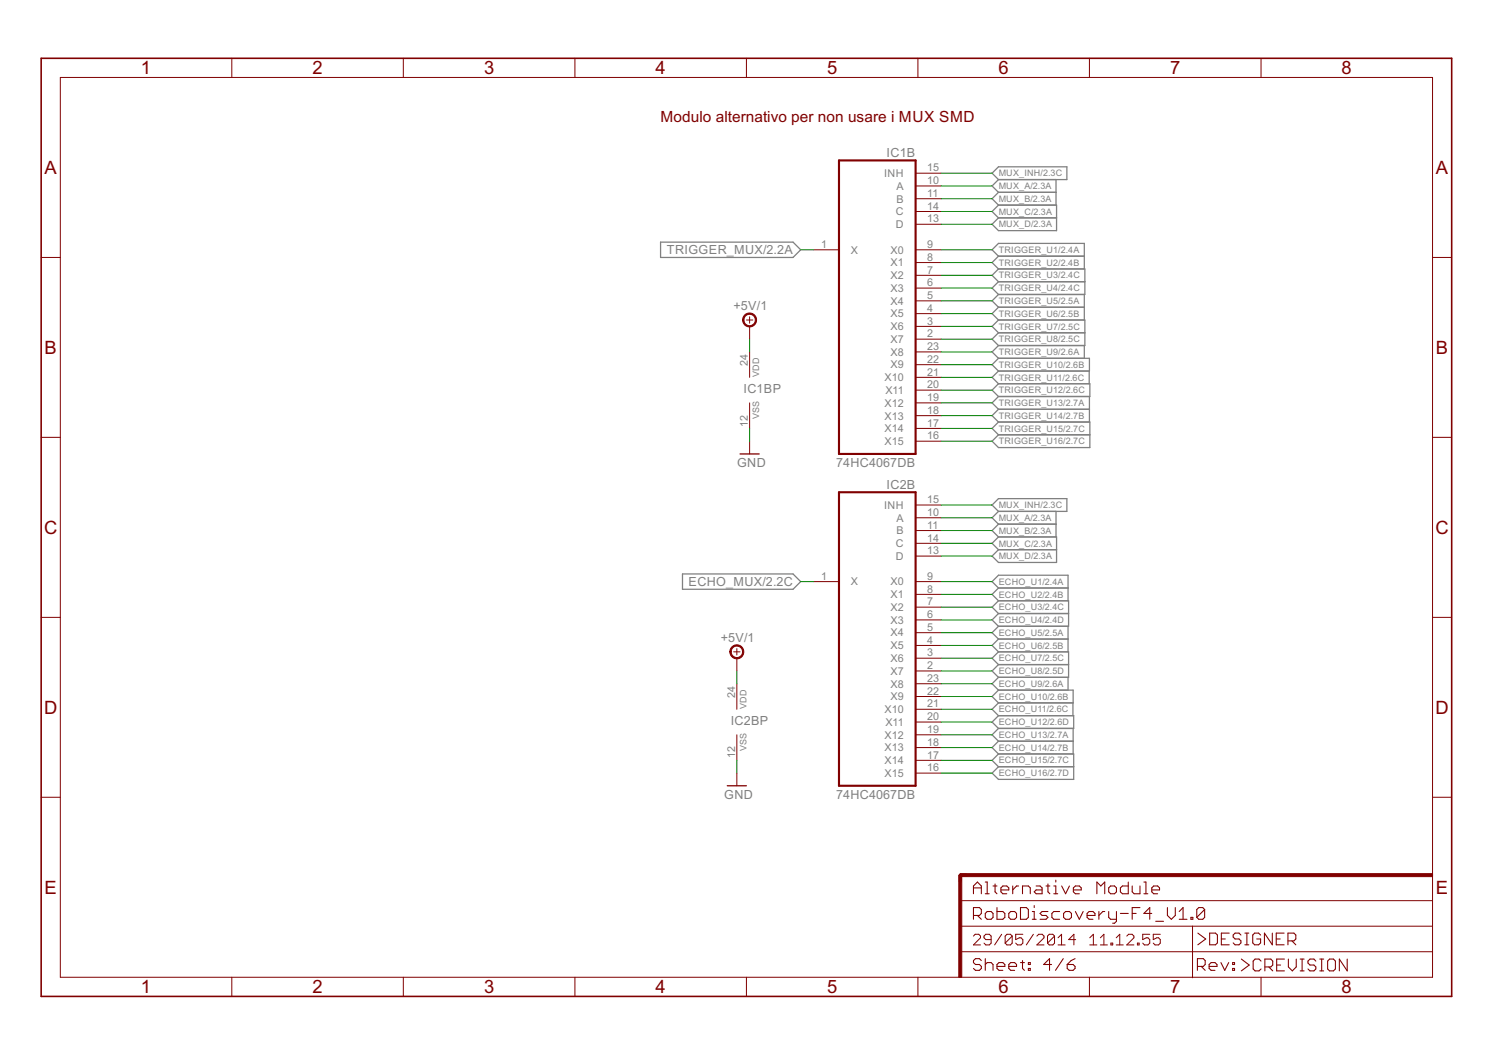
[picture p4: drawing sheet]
<svg xmlns="http://www.w3.org/2000/svg" width="297mm" height="210mm" viewBox="0 0 297 210" stroke-linecap="round" stroke-linejoin="round" font-family="sans-serif">
<g fill="none" stroke="#808080" stroke-width=".25">
<path d="M197.4 34.5l1.2-1.3h13.7v2.5h-13.7zM198.6 38.3l-1.2 1.2 1.2 1.3M198.6 38.3h11.5M198.6 35.7l-1.2 1.3 1.2 1.3M210.1 35.7v5.1M131.4 48.2h26.4l1.5 1.5-1.5 1.5h-26.4zM198.6 51l-1.2-1.3 1.2-1.3h17.1v5.1M198.6 51h17.1M198.6 51l-1.2 1.2 1.2 1.3M198.6 53.5h17.2v5.1h-17.2M198.6 53.5l-1.2 1.3 1.2 1.2M198.6 56h17.2"/>
<path d="M198.6 56l-1.2 1.3 1.2 1.3M198.6 58.6l-1.2 1.3 1.2 1.2M198.6 40.8h11.6v5.1h-11.6l-1.2-1.3 1.2-1.3M198.6 43.3h11.6M198.6 40.8l-1.2 1.3 1.2 1.2M215.7 58.6v5.1M198.6 63.7h17.2v5h-17.2M198.6 76.3l-1.2 1.3 1.2 1.3M198.6 61.1h17.1M198.6 61.1l-1.2 1.3 1.2 1.3M198.6 63.7l-1.2 1.2 1.2 1.3M198.6 66.2h17.2"/>
<path d="M198.6 66.2l-1.2 1.3 1.2 1.2M198.6 68.7l-1.2 1.3 1.2 1.3M198.6 71.3h18.1v2.5h-18.1M198.6 71.3l-1.2 1.3 1.2 1.2M198.6 73.8l-1.2 1.3 1.2 1.2M198.6 76.3h18.2v2.6h-18.2M198.6 78.9l-1.2 1.3 1.2 1.2M215.7 68.7v2.6M216.7 73.8v2.5M216.7 78.9v5.1M198.6 84h18.2v5h-18.2l-1.2-1.2 1.2-1.3M198.6 81.4h18.1"/>
<path d="M198.6 81.4l-1.2 1.3 1.2 1.3M198.6 84l-1.2 1.2 1.2 1.3M198.6 86.5h18.2M135.8 114.2h22l1.5 1.5-1.5 1.5h-22zM197.4 100.5l1.2-1.3h13.7v2.5h-13.7zM198.6 117l-1.2-1.3 1.2-1.3h13.9v5.1M198.6 117h13.9M198.6 117l-1.2 1.3 1.2 1.2M198.6 119.5h14v5.1h-14M198.6 119.5l-1.2 1.3 1.2 1.3M198.6 106.8h11.6v5.1h-11.6l-1.2-1.3 1.2-1.2M198.6 109.4h11.6"/>
<path d="M198.6 106.8l-1.2 1.3 1.2 1.3M198.6 104.3l-1.2 1.3 1.2 1.2M198.6 104.3h11.5M198.6 101.7l-1.2 1.3 1.2 1.3M210.1 101.7v5.1M198.6 122.1h14M198.6 129.7h14v5.1h-14M198.6 122.1l-1.2 1.2 1.2 1.3M198.6 124.6l-1.2 1.3 1.2 1.2M198.6 127.1h13.9M198.6 127.1l-1.2 1.3 1.2 1.3M198.6 129.7l-1.2 1.3 1.2 1.2"/>
<path d="M198.6 132.2h14M198.6 132.2l-1.2 1.3 1.2 1.3M198.6 134.8l-1.2 1.2 1.2 1.3M198.6 137.3h14.9v2.5h-14.9M198.6 137.3l-1.2 1.3 1.2 1.2M198.6 139.8l-1.2 1.3 1.2 1.3M212.5 124.6v5.1M212.5 134.8v2.5M213.5 139.8v2.6M198.6 142.4h15v2.5h-15M198.6 142.4l-1.2 1.3 1.2 1.2M198.6 150h15v5.1h-15l-1.2-1.3 1.2-1.3"/>
<path d="M198.6 144.9l-1.2 1.3 1.2 1.3M198.6 147.5h14.9M198.6 147.5l-1.2 1.2 1.2 1.3M198.6 150l-1.2 1.3 1.2 1.2M198.6 152.5h15M213.5 144.9v5.1"/>
</g>
<path d="M166.9 31.9h15.3v58.4h-15.3zM166.9 97.9h15.3v58.4h-15.3z" fill="none" stroke="#800000" stroke-width=".42"/>
<g fill="none" stroke="#800000" stroke-width=".2">
<path d="M12 15.4h273v179h-273zM46.1 11.6v3.8M80.2 11.6v3.8M114.4 11.6v3.8M148.5 11.6v3.8M182.6 11.6v3.8M216.7 11.6v3.8M250.9 11.6v3.8M182.2 37h5M182.2 39.5h5M182.2 34.5h5M8.2 51.2h3.8"/>
<path d="M161.8 49.7h5.1M182.2 42.1h5M182.2 44.6h5M182.2 49.7h5M182.2 52.2h5M182.2 54.8h5M182.2 57.3h5M182.2 59.9h5M285 51.2h3.8M148.5 63.7h1.3M149.1 63v1.3M149.1 64.9v2.6"/>
<path d="M149.1 70v5.1M182.2 62.4h5M182.2 64.9h5M182.2 67.5h5M182.2 70h5M182.2 72.6h5M182.2 75.1h5M182.2 77.6h5M8.2 87h3.8M149.1 80.2v5M149.1 87.8v2.5M182.2 80.2h5"/>
<path d="M182.2 82.7h5M182.2 85.2h5M182.2 87.8h5M285 87h3.8M161.8 115.7h5.1M182.2 103h5M182.2 105.6h5M182.2 108.1h5M182.2 110.6h5M182.2 115.7h5M182.2 118.3h5M182.2 100.5h5"/>
<path d="M8.2 122.8h3.8M146 129.7h1.2M146.6 129.1v1.2M146.6 131v2.5M146.6 136v5.1M182.2 120.8h5M182.2 123.3h5M182.2 125.9h5M182.2 128.4h5M182.2 131h5M182.2 133.5h5M182.2 136h5"/>
<path d="M182.2 138.6h5M285 122.8h3.8M8.2 158.6h3.8M146.6 146.2v5.1M146.6 153.8v2.5M182.2 141.1h5M182.2 143.7h5M182.2 146.2h5M182.2 148.7h5M182.2 151.3h5M182.2 153.8h5M285 158.6h3.8"/>
<path d="M191.1 179.2h93.9M46.1 194.4v3.8M80.2 194.4v3.8M114.4 194.4v3.8M148.5 194.4v3.8M182.6 194.4v3.8M191.1 189.4h93.9M191.1 184.3h93.9M193.7 186.2l.3-.3h.7l.4 .3v.4l-1.4 1.4h1.4M197.2 186.9h-1.1l-.3-.3v-.4l.3-.3h.7l.4 .3v1.4l-.4 .4h-.7l-.3-.4M199.3 185.9l-1.4 2.1M201.4 186.2v1.4l-.4 .4h-.7l-.3-.4"/>
<path d="M201.4 186.2l-.4-.3h-.7l-.3 .3v1.4M201.4 186.2l-1.4 1.4M203.5 185.9h-1.4v1l.7-.3h.3l.4 .3v.7l-.4 .4h-.7l-.3-.4M205.6 185.9l-1.4 2.1M206.3 186.2l.4-.3h.6l.4 .3v.4l-1.4 1.4h1.4M209.8 186.2v1.4l-.3 .4h-.8l-.3-.4M209.8 186.2l-.3-.3h-.8l-.3 .3v1.4M209.8 186.2l-1.4 1.4M210.5 188h1.4M210.5 186.6l.7-.7v2.1M214 186.9h-1.4l1.1-1v2.1M216.7 194.4v3.8"/>
<path d="M216.8 188h1.4M216.8 186.6l.7-.7v2.1M218.9 188h1.4M218.9 186.6l.7-.7v2.1M221 187.6h.4v.4h-.4zM222.1 188h1.4M222.1 186.6l.7-.7v2.1M224.2 186.2l.3-.3h.7l.4 .3v.4l-1.4 1.4h1.4M226.3 187.6h.3v.4h-.3zM228.7 185.9h-1.3v1l.6-.3h.4l.3 .3v.7l-.3 .4h-.7l-.3-.4M230.8 185.9h-1.4v1l.7-.3h.4l.3 .3v.7l-.3 .4h-.7l-.4-.4M237.3 184.3v10.2"/>
<path d="M250.9 194.4v3.8"/>
</g>
<g fill="#800000" stroke="#800000" stroke-width=".2">
<path d="M190.8 174.1h.5v20.3h-.5z"/>
<path d="M191 173.8h94v.6h-94z"/>
</g>
<path d="M192.3 174.1h-1.2v1.3" fill="none" stroke="#800000" stroke-width=".61"/>
<g fill="none" stroke="#800000" stroke-width=".21">
<path d="M193.7 177.8v-1.5l.8-.8 .7 .8v1.5M193.7 176.7h1.5M196 175.5h.4v2.3M196 177.8h.8M197.6 176.3h.8M198 175.9v1.5l.4 .4M199.1 177.1h1.6v-.4l-.4-.4h-.8l-.4 .4v.7l.4 .4h.8M201.5 176.3v1.5M202.6 176.3h-.4l-.7 .8M203.4 177.8v-1.5h1.2l.4 .4v1.1M206.1 176.3h.8l.4 .4v1.1h-1.2l-.3-.4 .3-.3h1.2M208.1 176.3h.8"/>
<path d="M208.5 175.9v1.5l.4 .4M209.7 177.8h.7M209.7 176.3h.4v1.5M210.1 175.1v.4M211.2 176.3l.8 1.5 .8-1.5M213.6 177.1h1.5v-.4l-.4-.4h-.7l-.4 .4v.7l.4 .4h.7M218.2 177.8v-2.3l.8 .8 .8-.8v2.3M221 176.3h.7l.4 .4v.7l-.4 .4h-.7l-.4-.4v-.7zM224.5 175.5v2.3h-1.2l-.4-.4v-.7l.4-.4h1.2M225.3 176.3v1.1l.3 .4h1.2v-1.5M227.6 175.5h.4v2.3M227.6 177.8h.8"/>
<path d="M229.2 177.1h1.5v-.4l-.4-.4h-.8l-.3 .4v.7l.3 .4h.8M193.7 182.1h1.2l.3-.4v-.7l-.3-.4h-1.2v2.3M194.5 182.1l.7 .8M195.2 191.1l-.3-.4h-.8l-.4 .4v.4l.4 .4h.8l.3 .4v.4l-.3 .4h-.8l-.4-.4M196 181.7l.4-.3h.8l.4 .3v.8l-.4 .4h-.8l-.4-.4zM196 191.9l.4-.4h.8l.4 .4v1.2M196 190.7v2.4M198.4 180.6v2.3h1.1l.4-.4v-.8l-.4-.3h-1.1M198.4 192.3h1.5v-.4l-.4-.4h-.7l-.4 .4v.8l.4 .4h.7M200.7 181.7l.4-.3h.8l.3 .3v.8l-.3 .4h-.8l-.4-.4zM200.7 192.3h1.5v-.4l-.3-.4h-.8l-.4 .4v.8l.4 .4h.8M203 180.6h1.2l.4 .4v1.5l-.4 .4h-1.2z"/>
<path d="M203 191.5h.8M203.4 191.1v1.6l.4 .4M204.6 191.5h.4v.4h-.4zM204.6 192.7h.4v.4h-.4zM205.4 182.9h.7M205.4 181.4h.4v1.5M205.8 180.2v.4M208.5 181.4h-1.2l-.4 .3 .4 .4h.8l.4 .4-.4 .4h-1.2M209.2 191.9h-1.6l1.2-1.2v2.4M210.8 181.4h-1.1l-.4 .3v.8l.4 .4h1.1M211.5 190.7l-1.5 2.4M211.6 181.7l.4-.3h.8l.4 .3v.8l-.4 .4h-.8l-.4-.4z"/>
<path d="M212.3 191.9h1.2l.4 .4v.4l-.4 .4h-.8l-.4-.4zM213.9 190.7l-.8 .4-.8 .8M214 181.4l.7 1.5 .8-1.5M216.3 182.1h1.5v-.4l-.4-.3h-.7l-.4 .3v.8l.4 .4h.7M218.6 181.4v1.5M219.8 181.4h-.4l-.8 .7M220.6 181.4v1.1l.4 .4h1.1M222.1 181.4v1.9l-.4 .4h-.3M222.9 181.7h1.6M225.3 181.7h.7M226.8 180.6h-1.5v2.3M229.2 181.7h-1.6l1.1-1.1v2.3"/>
<path d="M229.9 183.3h1.6M232.3 180.6v1.5l.7 .8 .8-.8v-1.5M234.6 182.9h1.6M234.6 181.4l.8-.8v2.3M236.9 182.5h.4v.4h-.4zM238.2 192.3h1.2l.4-.4v-.8l-.4-.4h-1.2v2.4M238.3 185.7l1.6 1.1-1.6 1.2M239 192.3l.8 .8M239.7 181l-.4-.4h-.8l-.4 .4v1.5M239.7 181v1.5l-.4 .4h-.8l-.4-.4M239.7 181l-1.6 1.5M240.6 192.3h1.5v-.4l-.4-.4h-.7l-.4 .4v.8l.4 .4h.7"/>
<path d="M240.7 185.7h1.1l.4 .3v1.6l-.4 .4h-1.1zM242.9 191.5l.8 1.6 .8-1.6M243 186.8h.8M244.6 185.7h-1.6v2.3h1.6M245.2 191.5h.4v.4h-.4zM245.2 192.7h.4v.4h-.4zM246.9 186l-.4-.3h-.8l-.4 .3v.4l.4 .4h.8l.4 .4v.4l-.4 .4h-.8l-.4-.4M247 190.8l1.5 1.2-1.5 1.2M247.7 188h.8M247.7 185.7h.8M248.1 185.7v2.3M250.8 186l-.4-.3h-.8l-.4 .3v1.6l.4 .4h.8l.4-.4v-.8h-.8"/>
<path d="M250.9 191.2l-.4-.4h-.8l-.4 .4v1.6l.4 .4h.8l.4-.4M251.7 192.4h1.1l.4-.4v-.8l-.4-.4h-1.1v2.4M252.4 192.4l.8 .8M253.1 185.7v2.3l-1.5-2.3v2.3M253.9 186.8h.8M254 192h.8M255.5 185.7h-1.6v2.3h1.6M255.5 190.8h-1.5v2.4h1.5M256.2 187.2h1.2l.4-.4v-.8l-.4-.3h-1.2v2.3M256.3 190.8v1.6l.8 .8 .8-.8v-1.6M257 187.2l.8 .8M258.7 190.8h.8"/>
<path d="M258.7 193.2h.8M259.1 190.8v2.4M261.8 191.2l-.4-.4h-.8l-.4 .4v.4l.4 .4h.8l.4 .4v.4l-.4 .4h-.8l-.4-.4M262.6 190.8h.8M262.6 193.2h.8M263 190.8v2.4M264.5 190.8h.8l.4 .4v1.6l-.4 .4h-.8l-.4-.4v-1.6zM268 190.8v2.4l-1.5-2.4v2.4"/>
</g>
<path d="M8.2 11.6h280.6v186.6h-280.6z" fill="none" stroke="#800000" stroke-width=".32"/>
<g fill="#800000" stroke="#800000" stroke-width=".2">
<path d="M145.6 128.7a1.39 1.39 0 0 1 2.2 .3 1.39 1.39 0 0 1-.8 2 1.39 1.39 0 0 1-1.8-1.3h.3a1.14 1.14 0 0 1 1.5-1.1 1.14 1.14 0 0 1 .3 1.9 1.14 1.14 0 0 1-1.8-.5v-.3h-.3z" fill-rule="evenodd"/>
<path d="M148.1 62.7a1.4 1.4 0 0 1 2.2 .2 1.4 1.4 0 0 1-.8 2.1 1.4 1.4 0 0 1-1.8-1.3h.3a1.14 1.14 0 0 1 1.6-1.1 1.14 1.14 0 0 1 .3 1.9 1.14 1.14 0 0 1-1.9-.6v-.2h-.3z" fill-rule="evenodd"/>
</g>
<path d="M147.2 90.3h3.8M144.7 156.3h3.8" fill="none" stroke="#800000" stroke-width=".25"/>
<g fill="none" stroke="#008000" stroke-width=".2">
<path d="M187.2 39.5h10.2M187.2 37h10.2M187.2 34.5h10.2M159.3 49.7h2.5M187.2 49.7h10.2M187.2 52.2h10.2M187.2 54.8h10.2M187.2 57.3h10.2M187.2 59.9h10.2M187.2 44.6h10.2M187.2 42.1h10.2M149.1 67.5v2.5"/>
<path d="M187.2 62.4h10.2M187.2 64.9h10.2M187.2 67.5h10.2M187.2 70h10.2M187.2 72.6h10.2M187.2 75.1h10.2M187.2 77.6h10.2M149.1 85.2v2.6M187.2 80.2h10.2M187.2 82.7h10.2M187.2 85.2h10.2M187.2 87.8h10.2"/>
<path d="M159.3 115.7h2.5M187.2 115.7h10.2M187.2 118.3h10.2M187.2 110.6h10.2M187.2 108.1h10.2M187.2 105.6h10.2M187.2 103h10.2M187.2 100.5h10.2M146.6 133.5v2.5M187.2 120.8h10.2M187.2 123.3h10.2M187.2 125.9h10.2"/>
<path d="M187.2 128.4h10.2M187.2 131h10.2M187.2 133.5h10.2M187.2 136h10.2M187.2 138.6h10.2M146.6 151.3v2.5M187.2 141.1h10.2M187.2 143.7h10.2M187.2 146.2h10.2M187.2 148.7h10.2M187.2 151.3h10.2M187.2 153.8h10.2"/>
</g>
<g font-size="4.1" fill="#800000">
<text x="28" y="14.8">1</text>
<text x="62.2" y="14.8">2</text>
<text x="96.3" y="14.8">3</text>
<text x="130.4" y="14.8">4</text>
<text x="164.5" y="14.8">5</text>
<text x="198.7" y="14.8">6</text>
<text x="232.8" y="14.8">7</text>
<text x="266.9" y="14.8">8</text>
<text x="8.9" y="34.6">A</text>
<text x="285.7" y="34.6">A</text>
<text x="8.9" y="70.4">B</text>
<text x="285.7" y="70.4">B</text>
<text x="8.8" y="106.2">C</text>
<text x="285.6" y="106.2">C</text>
<text x="8.8" y="142">D</text>
<text x="285.6" y="142">D</text>
<text x="8.9" y="177.8">E</text>
<text x="285.7" y="177.8">E</text>
<text x="28" y="197.6">1</text>
<text x="62.2" y="197.6">2</text>
<text x="96.3" y="197.6">3</text>
<text x="130.4" y="197.6">4</text>
<text x="164.5" y="197.6">5</text>
<text x="198.7" y="197.6">6</text>
<text x="232.8" y="197.6">7</text>
<text x="266.9" y="197.6">8</text>
</g>
<text font-size="3.4" fill="#800000" x="131.4" y="24.3">Modulo alternativo per non usare i MUX SMD</text>
<g font-size="2.8" fill="#808080">
<text x="176.4" y="31.3">IC1B</text>
<text x="132.7" y="50.6">TRIGGER_MUX/2.2A</text>
<text x="146" y="61.8">+5V/1</text>
<text x="147.9" y="78.3">IC1BP</text>
<text x="146.6" y="92.9">GND</text>
<text x="166.4" y="92.9">74HC4067DB</text>
<text x="176.4" y="97.3">IC2B</text>
<text x="137" y="116.6">ECHO_MUX/2.2C</text>
<text x="143.4" y="127.8">+5V/1</text>
<text x="145.4" y="144.3">IC2BP</text>
<text x="144.1" y="158.9">GND</text>
<text x="166.4" y="158.9">74HC4067DB</text>
</g>
<g font-size="2.4" fill="#808080">
<text x="175.9" y="35.2">INH</text>
<text x="184.5" y="34.1">15</text>
<text x="178.3" y="37.8">A</text>
<text x="178.3" y="40.3">B</text>
<text x="184.5" y="36.6">10</text>
<text x="184.5" y="39.2">11</text>
<text x="184.5" y="41.7">14</text>
<text x="178.2" y="42.8">C</text>
<text x="178.2" y="45.4">D</text>
<text x="184.5" y="44.3">13</text>
<text x="163.4" y="49.3">1</text>
<text x="169.3" y="50.5">X</text>
<text x="177.2" y="50.5">X0</text>
<text x="177.2" y="53">X1</text>
<text x="184.5" y="49.3">9</text>
<text x="184.5" y="51.9">8</text>
<text x="177.2" y="55.5">X2</text>
<text x="177.2" y="58.1">X3</text>
<text x="184.5" y="54.4">7</text>
<text x="184.5" y="57">6</text>
<text x="184.5" y="59.5">5</text>
<text x="177.2" y="60.6">X4</text>
<text x="177.2" y="63.2">X5</text>
<text x="177.2" y="65.7">X6</text>
<text x="184.5" y="62">4</text>
<text x="184.5" y="64.6">3</text>
<text x="177.2" y="68.2">X7</text>
<text x="177.2" y="70.8">X8</text>
<text x="184.5" y="67.1">2</text>
<text x="184.5" y="69.7">23</text>
<text x="148.8" y="72.8" transform="rotate(-90 148.8 72.8)">24</text>
<text x="176" y="75.9">X10</text>
<text x="177.2" y="73.3">X9</text>
<text x="184.5" y="72.2">22</text>
<text x="184.5" y="74.7">21</text>
<text x="184.5" y="77.3">20</text>
<text x="176" y="80.9">X12</text>
<text x="176" y="83.5">X13</text>
<text x="176.1" y="78.4">X11</text>
<text x="184.5" y="79.8">19</text>
<text x="184.5" y="82.4">18</text>
<text x="148.8" y="84.9" transform="rotate(-90 148.8 84.9)">12</text>
<text x="176" y="86">X14</text>
<text x="176" y="88.5">X15</text>
<text x="184.5" y="84.9">17</text>
<text x="184.5" y="87.4">16</text>
<text x="175.9" y="101.2">INH</text>
<text x="184.5" y="100.1">15</text>
<text x="178.3" y="103.8">A</text>
<text x="178.3" y="106.3">B</text>
<text x="184.5" y="102.7">10</text>
<text x="184.5" y="105.2">11</text>
<text x="184.5" y="107.7">14</text>
<text x="178.2" y="108.9">C</text>
<text x="178.2" y="111.4">D</text>
<text x="184.5" y="110.3">13</text>
<text x="163.4" y="115.4">1</text>
<text x="169.3" y="116.5">X</text>
<text x="177.2" y="116.5">X0</text>
<text x="177.2" y="119">X1</text>
<text x="184.5" y="115.4">9</text>
<text x="184.5" y="117.9">8</text>
<text x="177.2" y="121.6">X2</text>
<text x="177.2" y="124.1">X3</text>
<text x="184.5" y="120.4">7</text>
<text x="184.5" y="123">6</text>
<text x="184.5" y="125.5">5</text>
<text x="177.2" y="126.6">X4</text>
<text x="177.2" y="129.2">X5</text>
<text x="177.2" y="131.7">X6</text>
<text x="184.5" y="128.1">4</text>
<text x="184.5" y="130.6">3</text>
<text x="177.2" y="134.3">X7</text>
<text x="177.2" y="136.8">X8</text>
<text x="184.5" y="133.1">2</text>
<text x="184.5" y="135.7">23</text>
<text x="146.2" y="138.8" transform="rotate(-90 146.2 138.8)">24</text>
<text x="176" y="141.9">X10</text>
<text x="177.2" y="139.3">X9</text>
<text x="184.5" y="138.2">22</text>
<text x="184.5" y="140.8">21</text>
<text x="184.5" y="143.3">20</text>
<text x="176" y="147">X12</text>
<text x="176" y="149.5">X13</text>
<text x="176.1" y="144.4">X11</text>
<text x="184.5" y="145.8">19</text>
<text x="184.5" y="148.4">18</text>
<text x="146.2" y="150.9" transform="rotate(-90 146.2 150.9)">12</text>
<text x="176" y="152">X14</text>
<text x="176" y="154.6">X15</text>
<text x="184.5" y="150.9">17</text>
<text x="184.5" y="153.5">16</text>
</g>
<g font-size="2" fill="#808080">
<text x="198.7" y="35.1">MUX_INH/2.3C</text>
<text x="198.7" y="40.2">MUX_B/2.3A</text>
<text x="198.7" y="37.6">MUX_A/2.3A</text>
<text x="198.7" y="45.3">MUX_D/2.3A</text>
<text x="198.7" y="42.7">MUX_C/2.3A</text>
<text x="198.7" y="50.3">TRIGGER_U1/2.4A</text>
<text x="198.7" y="52.9">TRIGGER_U2/2.4B</text>
<text x="198.7" y="55.4">TRIGGER_U3/2.4C</text>
<text x="198.7" y="57.9">TRIGGER_U4/2.4C</text>
<text x="198.7" y="60.5">TRIGGER_U5/2.5A</text>
<text x="198.7" y="63">TRIGGER_U6/2.5B</text>
<text x="198.7" y="65.6">TRIGGER_U7/2.5C</text>
<text x="198.7" y="68.1">TRIGGER_U8/2.5C</text>
<text x="198.7" y="70.6">TRIGGER_U9/2.6A</text>
<text x="151" y="75.1" transform="rotate(-90 151 75.1)">VDD</text>
<text x="198.7" y="73.2">TRIGGER_U10/2.6B</text>
<text x="198.7" y="75.7">TRIGGER_U11/2.6C</text>
<text x="151" y="83.4" transform="rotate(-90 151 83.4)">VSS</text>
<text x="198.7" y="78.3">TRIGGER_U12/2.6C</text>
<text x="198.7" y="80.8">TRIGGER_U13/2.7A</text>
<text x="198.7" y="83.3">TRIGGER_U14/2.7B</text>
<text x="198.7" y="85.9">TRIGGER_U15/2.7C</text>
<text x="198.7" y="88.4">TRIGGER_U16/2.7C</text>
<text x="198.7" y="101.1">MUX_INH/2.3C</text>
<text x="198.7" y="106.2">MUX_B/2.3A</text>
<text x="198.7" y="103.7">MUX_A/2.3A</text>
<text x="198.7" y="111.3">MUX_D/2.3A</text>
<text x="198.7" y="108.7">MUX_C/2.3A</text>
<text x="198.7" y="116.4">ECHO_U1/2.4A</text>
<text x="198.7" y="118.9">ECHO_U2/2.4B</text>
<text x="198.7" y="121.4">ECHO_U3/2.4C</text>
<text x="198.7" y="124">ECHO_U4/2.4D</text>
<text x="198.7" y="126.5">ECHO_U5/2.5A</text>
<text x="198.7" y="129">ECHO_U6/2.5B</text>
<text x="198.7" y="131.6">ECHO_U7/2.5C</text>
<text x="198.7" y="134.1">ECHO_U8/2.5D</text>
<text x="198.7" y="136.7">ECHO_U9/2.6A</text>
<text x="148.5" y="141.1" transform="rotate(-90 148.5 141.1)">VDD</text>
<text x="198.7" y="139.2">ECHO_U10/2.6B</text>
<text x="198.7" y="141.7">ECHO_U11/2.6C</text>
<text x="148.5" y="149.5" transform="rotate(-90 148.5 149.5)">VSS</text>
<text x="198.7" y="144.3">ECHO_U12/2.6D</text>
<text x="198.7" y="146.8">ECHO_U13/2.7A</text>
<text x="198.7" y="149.4">ECHO_U14/2.7B</text>
<text x="198.7" y="151.9">ECHO_U15/2.7C</text>
<text x="198.7" y="154.4">ECHO_U16/2.7D</text>
</g>
</svg>
